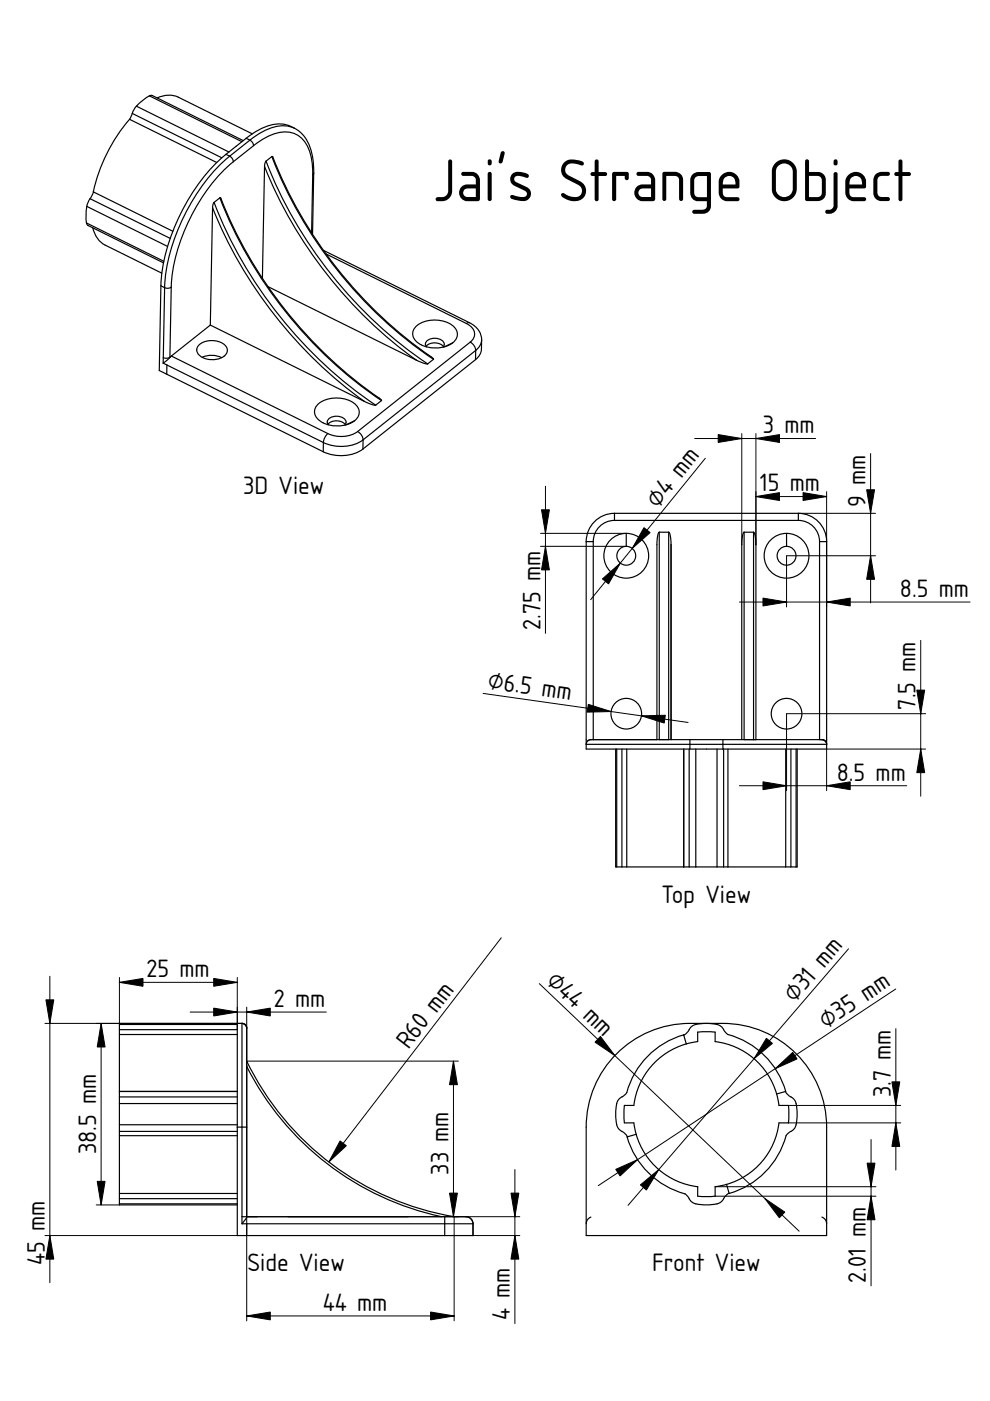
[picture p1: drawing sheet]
<svg xmlns="http://www.w3.org/2000/svg" width="210mm" height="297mm" viewBox="0 0 210 297" stroke-linecap="round" stroke-linejoin="round" font-family="sans-serif">
<g fill="none" stroke="#000" stroke-width=".25">
<path d="M27.5 25.3a35.2 35.2 0 0 0-7.7 15.4l16.8 8.3M27.5 25.3l18.5 9.2M28 24.1l-.5 1.2M28 24.1l19 9.4M28.9 22.5l-.9 1.6M28.9 22.5l19.6 9.7M31.7 20.3l-1.4 .9-1.4 1.3M31.7 20.3h.6l19.3 9.5M31.7 20.3l19.6 9.7M33.3 20.8l1.4-.5a4.7 4.7 0 0 1 3.1 .3l15.7 7.8M47.9 32.7a41.9 41.9 0 0 0-13.2 22.9l-.6 5M47.9 32.7l.8 .4"/>
<path d="M48.7 33.1a1.44 1.44 0 0 1 .8 1.2M48.7 33.1a41.9 41.9 0 0 0-13.2 22.9l-.6 5M49.5 34.3a39.5 39.5 0 0 0-13.2 26.6M52.2 29.3l-4.3 3.4M52.2 29.3l.8 .4M53 29.7a1.44 1.44 0 0 1 .8 1.2M53 29.7l-4.3 3.4M53.8 30.9a10.4 10.4 0 0 1 7.5-2.9 5.6 5.6 0 0 1 4.4 4.4l.6 2.9v1.8M53.8 30.9l-4.3 3.4M56.1 35.3a94.1 94.1 0 0 0 32.2 41.1M56.1 35.3l-.5 23.7M56.4 34.2l-.3 1.1"/>
<path d="M56.4 34.2a93 93 0 0 0 34.3 43M57.6 33.2h.2a94.7 94.7 0 0 0 34.1 42.9v.1M57.6 33.2a93 93 0 0 0 34.3 43M57.6 33.2l-1.2 1M62.4 27.2a6.9 6.9 0 0 0-7.1 .1l-3.1 2M62.4 27.2a7.6 7.6 0 0 1 3.8 5.9l.3 3.6M62.4 27.2a7.7 7.7 0 0 0-7.3 1l-2.1 1.5M66.3 37.1l-.2 12.3M66.5 36.7l-.2 .4M66.5 36.7l-.2 13M18.3 47.3l.4 .5 16 7.9M18.3 47.3l16.4 8.1"/>
<path d="M18.4 43.8l-.2 1.8 .1 1.7M18.4 43.8l17.1 8.4M19.1 42.1l-.7 1.7M19.1 42.1l17 8.4M19.7 48.3l.5 1.4a4.7 4.7 0 0 0 2 2.2l12.1 6M19.8 40.7l-.7 1.4M45.1 44a94.1 94.1 0 0 0 32.2 41.1M45.1 44l-.5 24.9M45.4 42.9l-.3 1.1M45.4 42.9a93 93 0 0 0 34.3 43M46.6 41.9h.1a94.7 94.7 0 0 0 34.2 42.9v.1M46.6 41.9a93 93 0 0 0 34.3 43"/>
<path d="M46.6 41.9l-1.2 1M68.6 53.1l30.9 15.3M69.1 53.9l29.8 14.7M34.1 60.6l-.3 18 34.7 17.2M34.1 60.6l.8 .4M34.6 77l34 16.8M34.9 61l-.3 16M35.4 77.4v1.9M36 75.8l-1.4 1.2M36 75.7a1.43 1.43 0 0 1-1.4 .1M36.3 60.9a1.43 1.43 0 0 1-1.4 .1M36.3 60.9l-.3 14.9"/>
<path d="M36.3 75.5l-.3 .3M36.3 75.5l33.2 16.4M42.1 73.3a4.3 4.3 0 0 1 5.8 .1 1.74 1.74 0 0 1-1.4 2.6 4.3 4.3 0 0 1-4.5-1 1.36 1.36 0 0 1 .1-1.7zM42.9 75.8a4.8 4.8 0 0 1 4.1 0M44.6 68.9l-8.3 6.6M44.6 68.9l32.7 16.2M56.8 60.8l31.5 15.6M88 69.5a6.4 6.4 0 0 1 8.4-.1 2.29 2.29 0 0 1-1.1 3.7 6.7 6.7 0 0 1-7.2-.9 2.04 2.04 0 0 1-.1-2.7zM88.3 76.4l1.6 .6 .8 .2M90.3 73.4a2.61 2.61 0 0 1 3.7 .1M90.4 73.5l-.1-.2a1.07 1.07 0 0 1 .9-1.4 2.17 2.17 0 0 1 3 1.1l-.3 .6M91.9 76.2l-1.2 1"/>
<path d="M96 72.7l-1.8 .8M98.9 68.6a2.27 2.27 0 0 1 1.3 3.5l-.5 .4M99.5 68.4a4.1 4.1 0 0 1 2.6 3.7M99.5 68.4l-.6 .2M99.7 72.5a2.17 2.17 0 0 1 1.2 1.8M99.7 72.5l-23.9 19M100.8 76.3l-23.9 18.9M100.9 74.3l-23.9 19M100.9 74.3l-.1 2M102.1 72.1a4.3 4.3 0 0 1-.8 3.8l-.5 .4M102.1 72.1a2.91 2.91 0 0 1-1.2 2.2M67.2 86a6.4 6.4 0 0 1 8.4-.1 2.29 2.29 0 0 1-1.1 3.7 6.7 6.7 0 0 1-7.2-.8 2.04 2.04 0 0 1-.1-2.8z"/>
<path d="M68.6 93.8l-.1 2M69.5 91.9l-.5 .7-.4 1.2M69.5 89.9a2.61 2.61 0 0 1 3.7 .1M69.6 90.1l-.1-.2a1.07 1.07 0 0 1 .9-1.5 2.17 2.17 0 0 1 3 1.1l-.3 .6M75.2 89.2l-1.8 .9M75.8 91.5a6.5 6.5 0 0 1-6.3 .4M75.8 91.5a2.17 2.17 0 0 1 1.2 1.8M76.9 95.2a8.6 8.6 0 0 1-8.4 .6M77 93.3a8.6 8.6 0 0 1-8.4 .5M77 93.3l-.1 1.9M77.3 85.1l1.6 .7 .8 .1M80.9 84.9l-1.2 1"/>
</g>
<path d="M149.8 239.4h.1" fill="none" stroke="#000" stroke-width=".21"/>
<g fill="#fff">
<path d="M131.4 222.8a21.9 21.9 0 0 0-7.1 16.2 22 22 0 0 1 22-22h3.5a5.4 5.4 0 0 1 3.2 .7l.6 .9a2.48 2.48 0 0 0 2 1.1 17.2 17.2 0 0 1 10.9 11.7l.8 1a2.68 2.68 0 0 1 1.7 2.9 6.4 6.4 0 0 1-.7 4.1l-.9 .6a2.48 2.48 0 0 0-1.1 2 17.2 17.2 0 0 1-11.7 11l-1 .8a2.68 2.68 0 0 1-2.9 1.6 6.4 6.4 0 0 1-4.1-.7l-.6-.9a2.48 2.48 0 0 0-2-1.1 17.2 17.2 0 0 1-11-11.7l-.8-.9a2.68 2.68 0 0 1-1.6-2.9 6.4 6.4 0 0 1 .7-4.2l.9-.6a2.48 2.48 0 0 0 1.1-2 17.2 17.2 0 0 1 11.7-10.9l.9-.8a2.49 2.49 0 0 1 2.5-1.6l.5-.1a26.9 26.9 0 0 1 15 2.7 22 22 0 0 1 11.4 19.3v23h-51v-2.5a1.5 1.5 0 0 1 1-1.5 1.5 1.5 0 0 0-1 1.5v-20.5v23h51v-2.5a1.5 1.5 0 0 0-1-1.5 1.5 1.5 0 0 1 1 1.5v-20.5a22 22 0 0 0-22-22h-3.5a5.4 5.4 0 0 1 3.2 .7l.6 .9a2.48 2.48 0 0 0 2 1.1 17.3 17.3 0 0 1 11 11.7l-1.9 .6a15.5 15.5 0 0 0-13.1-11.2v-2h-3.1h-.6v2l-2.4 .5-.5-1.9 .9-.7a2.49 2.49 0 0 1 2.5-1.6l1.4-.1a27.8 27.8 0 0 0-10.8 1.2 22 22 0 0 0-7.6 4.6z" fill-rule="evenodd"/>
<path d="M138.9 225.2a15.5 15.5 0 0 1 9-4.4v-2l1.9-.1 1.8 .1v2a15.5 15.5 0 0 1 13.6 13.6h2l.1 1.8-.1 1.9h-2a15.5 15.5 0 0 1-13.6 13.5v2l-1.8 .1-1.9-.1v-2a15.5 15.5 0 0 1-13.5-13.5h-2l-.1-1.9 .1-1.8h2a15.5 15.5 0 0 1 4.5-9.2z" fill-rule="evenodd"/>
<path d="M137.3 223.9a16.9 16.9 0 0 1 7.7-4.5l.5 1.9a15.5 15.5 0 0 0-11.1 13.1h-2l-.1 3.1 .1 .6h2l.5 2.4-1.9 .5-.8-.9a2.68 2.68 0 0 1-1.6-2.9 6.4 6.4 0 0 1 .7-4.2l.9-.6a2.48 2.48 0 0 0 1.1-2 17.5 17.5 0 0 1 4-6.5z" fill-rule="evenodd"/>
<path d="M164.7 232l1.8-.6 .8 1a2.68 2.68 0 0 1 1.7 2.9 6.4 6.4 0 0 1-.7 4.1l-.9 .6a2.48 2.48 0 0 0-1.1 2 17.3 17.3 0 0 1-11.7 11l-.6-1.9a15.5 15.5 0 0 0 11.2-13h2v-3.1v-.6h-2z" fill-rule="evenodd"/>
<path d="M133 241l1.9-.5a15.5 15.5 0 0 0 13 11.1v2l3.1 .1 .6-.1v-2l2.4-.5 .6 1.9-1 .8a2.68 2.68 0 0 1-2.9 1.6 6.4 6.4 0 0 1-4.1-.7l-.6-.9a2.48 2.48 0 0 0-2-1.1 17.5 17.5 0 0 1-11-11.7z" fill-rule="evenodd"/>
</g>
<path d="M145 219.5l.9-.8a2.68 2.68 0 0 1 2.9-1.7 6.4 6.4 0 0 1 4.2 .7l.6 .9a2.48 2.48 0 0 0 2 1.1 17.5 17.5 0 0 1 11 11.7l-1.9 .6M130.1 224.1a21.9 21.9 0 0 1 16.2-7.1 39.3 39.3 0 0 1 12.5 .7 22 22 0 0 1 16.5 21.3v23h-51v-23a21.9 21.9 0 0 1 5.8-14.9zM145.5 221.3l-.5-1.9a17.5 17.5 0 0 0-12.1 12.3l-.5 .5a2.9 2.9 0 0 0-1.8 3.1 6.4 6.4 0 0 0 .7 4.1l1.2 1 .5 .6M145.5 221.3l2.4-.5v-2h.6h3.1v2a15.5 15.5 0 0 1 13.1 11.2M145.5 221.3a15.5 15.5 0 0 0-11.1 13.1h-2l-.1 3.1 .1 .6h2l.5 2.4M164.7 232l.5 2.4h2v.6v3.1h-2a15.5 15.5 0 0 1-11.2 13M166.5 231.4l.8 1a2.68 2.68 0 0 1 1.7 2.9 6.4 6.4 0 0 1-.7 4.1l-.9 .6a2.48 2.48 0 0 0-1.1 2 17.5 17.5 0 0 1-11.7 11l-.6-1.9M125.3 258a1.5 1.5 0 0 0-1 1.5M134.9 240.5l-1.9 .5a17.5 17.5 0 0 0 12.2 12.1l.5 .5a2.9 2.9 0 0 0 3.1 1.8 6.4 6.4 0 0 0 4.2-.7l.9-1.2 .7-.5M134.9 240.5a15.5 15.5 0 0 0 13 11.1v2l3.1 .1 .6-.1v-2l2.4-.5M174.3 258a1.5 1.5 0 0 1 1 1.5" fill="none" stroke="#000" stroke-width=".25"/>
<path d="M114.3 208.5l55.1 52.5M179.9 201.2l-46.7 54.4M189.9 209.7l-63.1 41.7M189.9 218.1v30M167.2 238.1h23.8M167.2 234.4h23.8M151.6 251.6h34.1M151.6 253.6h34.1M184.7 241.6v31" fill="none" stroke="#000" stroke-width=".21"/>
<path d="M127.3 219.8l3.1 4-4.2-2.8zM162.5 220.1l1.3 1.1-3.9 3.3zM164.4 226.6l3.7-3.5 .9 1.4zM189.9 238.1l.9 5h-1.7zM189.1 229.4h1.7l-.9 5zM130.6 247.9l4.6-2-3.7 3.4zM135.8 251.2l3.9-3.2-2.6 4.3zM162.2 254.1l4.2 2.9-1.2 1.2zM183.8 246.6h1.7l-.8 5zM184.7 253.6l.8 5h-1.7z" fill="#000" stroke="#000" stroke-width=".21"/>
<g fill="#fff">
<path d="M25.3 231.4h25z"/>
<path d="M25.3 217h26a1.16 1.16 0 0 1 1 1.5v6.5a59.5 59.5 0 0 0 44.6 33h1.8a1.53 1.53 0 0 1 1.6 1.5v2.5h-50v-6.5h-25z" fill-rule="evenodd"/>
<path d="M52.3 226.1a60.5 60.5 0 0 0 41.3 31.9h-41.3z" fill-rule="evenodd"/>
<path d="M25.3 240.8h25v12.2h-25z" fill-rule="evenodd"/>
<path d="M25.3 219.3h25v12.1h-25z" fill-rule="evenodd"/>
<path d="M25.3 234h25v4.5h-25z" fill-rule="evenodd"/>
<path d="M52.3 259.5h42v2.5h-42z" fill-rule="evenodd"/>
<path d="M52.3 258h42v1.5h-43z" fill-rule="evenodd"/>
<path d="M25.3 238.5h25v1.4h-25z" fill-rule="evenodd"/>
<path d="M25.3 232.6h25v1.4h-25z" fill-rule="evenodd"/>
<path d="M25.3 231.4h25v1.2h-25z" fill-rule="evenodd"/>
<path d="M52.3 225a60 60 0 0 0 44 33h-2a39.5 39.5 0 0 1-9.7-2.7 59.7 59.7 0 0 1-32.3-29.4z" fill-rule="evenodd"/>
<path d="M25.3 253h25v1.1h-25z" fill-rule="evenodd"/>
<path d="M25.3 217.2h25v1.1h-25z" fill-rule="evenodd"/>
<path d="M25.3 254.1h25v1.1h-25z" fill-rule="evenodd"/>
<path d="M25.3 218.3h25v1h-25z" fill-rule="evenodd"/>
<path d="M50.3 239h1v20.5h1v2.5h-2z" fill-rule="evenodd"/>
<path d="M25.3 239.9h25v.9h-25z" fill-rule="evenodd"/>
<path d="M50.3 217h1v22h-1z" fill-rule="evenodd"/>
<path d="M51.3 217a1.16 1.16 0 0 1 1 1.5v20.5h-1z" fill-rule="evenodd"/>
<path d="M51.3 239h1v19h-1z" fill-rule="evenodd"/>
<path d="M94.3 259.5h6v2.5h-6z" fill-rule="evenodd"/>
<path d="M94.3 258h4.4a1.53 1.53 0 0 1 1.6 1.5h-6z" fill-rule="evenodd"/>
<path d="M25.3 255.2h25v.3h-25z" fill-rule="evenodd"/>
<path d="M25.3 217h25v.2h-25z" fill-rule="evenodd"/>
<path d="M51.3 258h1l-1 1.5z" fill-rule="evenodd"/>
</g>
<g fill="none" stroke="#000" stroke-width=".25">
<path d="M25.3 219.3h25M25.3 217.2h25M25.3 218.3h25M50.3 217v45h50v-2.5M51.3 217a1 1 0 0 1 1 1v40l-1 1.5M51.3 217h-26v38.5h25M51.3 217v42.5M25.3 231.4h25M25.3 239.9h25M25.3 238.5h25M25.3 234h25M25.3 232.6h25"/>
<path d="M50.3 239h2M52.3 225a60 60 0 0 0 44 33M52.3 226.1a60.5 60.5 0 0 0 41.3 31.9M25.3 253h25M25.3 240.8h25M25.3 255.2h25M25.3 254.1h25M51.3 258h47.5a1.5 1.5 0 0 1 1.5 1.5M51.3 259.5h49M52.3 259.5v2.5M94.3 258v4"/>
</g>
<g fill="none" stroke="#000" stroke-width=".21">
<path d="M106.3 198.8l-36.6 47.6M9.5 217h41.8M10.6 207v65M21.4 217v38.5M25.3 208.3h25M25.3 207.2v9.8M40.3 214.6h28.9M50.3 207.2v11.1M52.3 213.5v4.5M52.3 225h44.9M96.1 225v33M20.4 255.5h4.9"/>
<path d="M52.3 258v22M52.3 258h44.9M96.3 258v22M98.8 258h11.4M109.2 248v32.6M9.5 262h40.8M52.3 279h44M100.3 262h9.9"/>
</g>
<g fill="#000" stroke="#000" stroke-width=".21">
<path d="M9.7 212h1.7l-.8 5zM21.4 217l.9 5h-1.7zM25.3 208.3l5-.9v1.7zM45.3 207.4l5 .9-5 .8zM45.3 213.7l5 .9-5 .8zM52.3 214.6l5-.9v1.7zM96.1 225l.9 5h-1.7zM20.6 250.5h1.7l-.9 5zM72.1 241.9l1.3 1-3.7 3.5zM95.3 253h1.7l-.9 5zM108.3 253h1.7l-.8 5zM10.6 262l.8 5h-1.7z"/>
<path d="M52.3 279l5-.8v1.6zM91.3 278.2l5 .8-5 .8zM109.2 262l.8 5h-1.7z"/>
</g>
<g fill="#fff">
<path d="M145 158.8v25z"/>
<path d="M126 110.6a6 6 0 0 1 4.3-1.8h39a6 6 0 0 1 6 6v44h-6.3v25h-38.5v-25h-6.2v-44a6 6 0 0 1 1.7-4.2z" fill-rule="evenodd"/>
<path d="M126.8 111.9a4.5 4.5 0 0 1 3.5-1.6h39a4.5 4.5 0 0 1 4.5 4.5v42h-13.5v-41.9l-.4-2-2.1-.1a4.1 4.1 0 0 0-.5 2.7v41.3h-15v-41.9l-.4-2-2.1-.1a4.1 4.1 0 0 0-.5 2.7v41.3h-13.5v-42a4.5 4.5 0 0 1 1-2.9z" fill-rule="evenodd"/>
<path d="M154.3 158.8h12.3v25h-12.3z" fill-rule="evenodd"/>
<path d="M132.9 158.8h12.1v25h-12.1z" fill-rule="evenodd"/>
<path d="M147.5 158.8h4.5v25h-4.5z" fill-rule="evenodd"/>
<path d="M157.8 112.8h2v44h-2z" fill-rule="evenodd"/>
<path d="M139.8 112.8h2v44h-2z" fill-rule="evenodd"/>
<path d="M129.7 114.2a4.7 4.7 0 0 1 5.1-.7 4.7 4.7 0 0 1 2.7 4.3l-4.7-4.7v2.7l2 2a2 2 0 0 1-2.9 1.8 2 2 0 0 1-.4-3.3 2 2 0 0 1 3.2 1l.1 .5-2-2v-2.7l4.7 4.7a4.7 4.7 0 0 1-6.7 4.3 4.7 4.7 0 0 1-1.1-7.9z" fill-rule="evenodd"/>
<path d="M163.1 114.8a4.7 4.7 0 0 1 5.3-1.4 4.7 4.7 0 0 1 3.1 4.4l-4.7-4.7v2.7l2 2a2 2 0 0 1-2.9 1.8 2 2 0 0 1-.4-3.3 2 2 0 0 1 3.2 1l.1 .5-2-2v-2.7l4.7 4.7a4.7 4.7 0 0 1-6.4 4.5 4.7 4.7 0 0 1-2-7.5z" fill-rule="evenodd"/>
<path d="M124.3 114.8h1.5v42a1.13 1.13 0 0 0-1.5 1z" fill-rule="evenodd"/>
<path d="M173.8 114.8h1.5v43a1.14 1.14 0 0 0-1.5-1z" fill-rule="evenodd"/>
<path d="M130.3 108.8h39v1.5h-39z" fill-rule="evenodd"/>
<path d="M152 158.8h1.4v25h-1.4z" fill-rule="evenodd"/>
<path d="M146.1 158.8h1.4v25h-1.4z" fill-rule="evenodd"/>
<path d="M145 158.8h1.1v25h-1.1z" fill-rule="evenodd"/>
<path d="M166.6 158.8h1.1v25h-1.1z" fill-rule="evenodd"/>
<path d="M130.8 158.8h1.1v25h-1.1z" fill-rule="evenodd"/>
<path d="M167.7 158.8h1.1v25h-1.1z" fill-rule="evenodd"/>
<path d="M131.9 158.8h1v25h-1z" fill-rule="evenodd"/>
<path d="M153.4 158.8h.9v25h-.9z" fill-rule="evenodd"/>
<path d="M153.3 157.8h22v1h-22z" fill-rule="evenodd"/>
<path d="M124.3 157.8h22v1h-22z" fill-rule="evenodd"/>
<path d="M153.3 156.8h19.8a1.86 1.86 0 0 1 2.1 .8l.1 .2h-22z" fill-rule="evenodd"/>
<path d="M124.6 157.1l.7-.3h21v1h-22z" fill-rule="evenodd"/>
<path d="M157.7 112.9l.1-.1v44h-.5v-41.3l.1-1.5z" fill-rule="evenodd"/>
<path d="M139.7 112.9l.1-.1v44h-.5v-41.3l.1-1.5z" fill-rule="evenodd"/>
<path d="M141.8 112.8l.3 .8 .2 1.9v41.3h-.5z" fill-rule="evenodd"/>
<path d="M159.8 112.8l.3 .8 .2 1.9v41.3h-.5z" fill-rule="evenodd"/>
<path d="M169.3 108.8a6 6 0 0 1 6 6h-1.5a4.5 4.5 0 0 0-4.5-4.5z" fill-rule="evenodd"/>
<path d="M126 110.6a6 6 0 0 1 4.3-1.8v1.5a4.5 4.5 0 0 0-4.5 4.5h-1.5a6 6 0 0 1 1.7-4.2z" fill-rule="evenodd"/>
<path d="M146.3 157.8h7v1h-7z" fill-rule="evenodd"/>
<path d="M146.3 156.8h7v1h-7z" fill-rule="evenodd"/>
<path d="M168.8 158.8h.2v25h-.2z" fill-rule="evenodd"/>
<path d="M130.5 158.8h.3v25h-.3z" fill-rule="evenodd"/>
<circle cx="132.8" cy="117.8" r="4.7"/>
<circle cx="166.8" cy="117.8" r="4.7"/>
<circle cx="166.8" cy="151.3" r="3.2"/>
<circle cx="132.8" cy="151.3" r="3.2"/>
<circle cx="132.8" cy="117.8" r="2"/>
<circle cx="166.8" cy="117.8" r="2"/>
</g>
<g fill="none" stroke="#000" stroke-width=".25">
<path d="M124.3 114.8v44h51v-44M124.3 114.8h1.5M125.8 114.8v42M130.3 108.8a6 6 0 0 0-6 6M130.3 110.3a4.5 4.5 0 0 0-4.5 4.5M130.3 108.8h39M130.3 110.3h39M130.3 108.8v1.5M132.8 113.1v2.7M139.8 112.8a4.1 4.1 0 0 0-.5 2.7v41.3M139.8 112.8h2M139.8 112.8v44"/>
<path d="M141.8 112.8l.3 .8 .2 1.9v41.3M141.8 112.8v44M157.8 112.8a4.1 4.1 0 0 0-.5 2.7v41.3M157.8 112.8h2M157.8 112.8v44M159.8 112.8l.3 .8 .2 1.9v41.3M159.8 112.8v44M166.8 113.1v2.7M169.3 108.8a6 6 0 0 1 6 6M169.3 110.3a4.5 4.5 0 0 1 4.5 4.5M169.3 108.8v1.5M173.8 114.8v42"/>
<path d="M173.8 114.8h1.5M125.3 156.8a1 1 0 0 0-1 1h51a1 1 0 0 0-1-1M125.3 156.8l-.7 .3M125.3 156.8h49M130.5 158.8v25h38.5v-25M130.8 158.8v25M131.9 158.8v25M132.9 158.8v25M145 158.8v25M146.1 158.8v25M146.3 156.8v2M147.5 158.8v25"/>
<path d="M152 158.8v25M153.3 156.8v2M153.4 158.8v25M154.3 158.8v25M166.6 158.8v25M167.7 158.8v25M168.8 158.8v25M174.3 156.8l.7 .3"/>
<circle cx="132.8" cy="117.8" r="4.7"/>
<circle cx="132.8" cy="117.8" r="2"/>
<circle cx="166.8" cy="117.8" r="4.7"/>
<circle cx="166.8" cy="117.8" r="2"/>
<circle cx="132.8" cy="151.3" r="3.2"/>
<circle cx="166.8" cy="151.3" r="3.2"/>
</g>
<g fill="none" stroke="#000" stroke-width=".21">
<path d="M147.3 93h25.6M149.5 97.2l-24.3 29.9M157.3 91.9v23.6M160.3 91.9v23.6M184.6 96.2v31.6M114.6 115.8h18.2M114.6 113.1h18.2M115.7 103.1v31.2M160.3 105.3h15M169.3 108.8h16.3M175.3 104.2v24.5M185.6 117.8h-18.8v10.9"/>
<path d="M156.8 127.6h48.9M195.2 135.8v33M102.4 147l43.5 6.2M196.3 158.8h-21v8.8M196.3 151.3h-29.5v16.3M156.8 166.6h35.5"/>
</g>
<g fill="#000" stroke="#000" stroke-width=".21">
<path d="M152.3 92.1l5 .9-5 .8zM160.3 93l5-.9v1.7zM115.7 115.8l.8 5h-1.7zM114.8 108.1h1.7l-.8 5zM127.7 122.7l3.8-3.3-2.5 4.4zM136.5 111.9l1.3 1-3.8 3.4zM160.3 105.3l5-.9v1.7zM170.3 104.4l5 .9-5 .8zM184.6 117.8l.8 5h-1.6zM183.8 103.8h1.6l-.8 5zM161.8 126.8l5 .8-5 .9zM175.3 127.6l5-.8v1.7z"/>
<path d="M124.7 149.3l4.9 1.6-5.1 .1zM136 151.8l5.1-.1-.3 1.6zM195.2 158.8l.8 5h-1.6zM194.4 146.3h1.6l-.8 5zM161.8 165.8l5 .8-5 .8zM175.3 166.6l5-.8v1.6z"/>
</g>
<text font-size="12" x="91.8" y="42.7">Jai's Strange Object</text>
<g font-size="5">
<text x="161.7" y="91.9">3 mm</text>
<text x="51.5" y="104.7">3D View</text>
<text x="139.4" y="107.8" transform="rotate(-51 139.4 107.8)">⌀4 mm</text>
<text x="161.1" y="104.2">15 mm</text>
<text x="183.5" y="107.4" transform="rotate(-90 183.5 107.4)">9 mm</text>
<text x="190.8" y="126.6">8.5 mm</text>
<text x="114.6" y="133.6" transform="rotate(-90 114.6 133.6)">2.75 mm</text>
<text x="103.3" y="146" transform="rotate(8 103.3 146)">⌀6.5 mm</text>
<text x="194.1" y="150.4" transform="rotate(-90 194.1 150.4)">7.5 mm</text>
<text x="177.4" y="165.5">8.5 mm</text>
<text x="140.3" y="191.4">Top View</text>
<text x="31.1" y="207.2">25 mm</text>
<text x="115.7" y="208.2" transform="rotate(44 115.7 208.2)">⌀4</text>
<text x="58.1" y="213.5">2 mm</text>
<text x="123.4" y="215.6" transform="rotate(44 123.4 215.6)">mm</text>
<text x="168.4" y="212.7" transform="rotate(-49 168.4 212.7)">⌀31 mm</text>
<text x="175.1" y="218.1" transform="rotate(-33 175.1 218.1)">⌀35 mm</text>
<text x="86.6" y="222.7" transform="rotate(-52 86.6 222.7)">R60 mm</text>
<text x="188.9" y="232.7" transform="rotate(-90 188.9 232.7)">3.7 mm</text>
<text x="20.4" y="244.7" transform="rotate(-90 20.4 244.7)">38.5 mm</text>
<text x="95.1" y="249.1" transform="rotate(-90 95.1 249.1)">33 mm</text>
<text x="9.5" y="268.2" transform="rotate(-90 9.5 268.2)">45 mm</text>
<text x="52.5" y="269.6">Side View</text>
<text x="138.3" y="269.6">Front View</text>
<text x="183.6" y="271.9" transform="rotate(-90 183.6 271.9)">2.01 mm</text>
<text x="68.4" y="277.9">44 mm</text>
<text x="108.1" y="279.9" transform="rotate(-90 108.1 279.9)">4 mm</text>
</g>
</svg>
